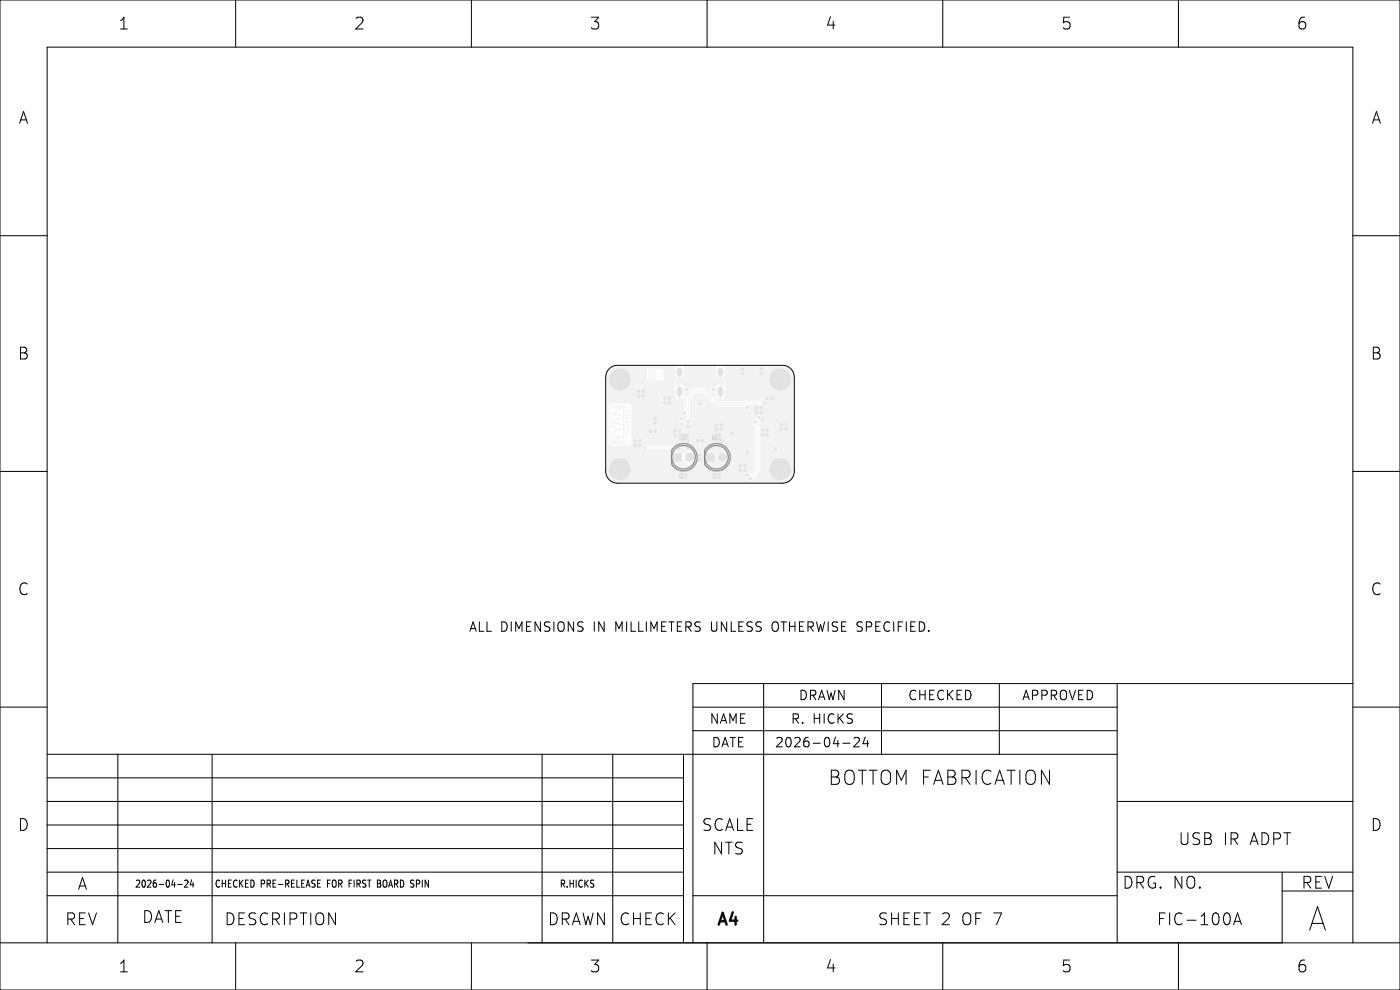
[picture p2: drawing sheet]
<svg xmlns="http://www.w3.org/2000/svg" width="297mm" height="210mm" viewBox="0 0 297 210" stroke-linecap="round" stroke-linejoin="round" font-family="sans-serif">
<path d="M129.4 78l1-.4 .6-.1h35a2.5 2.5 0 0 1 2.5 2.5v20a2.5 2.5 0 0 1-2.5 2.5h-35a2.5 2.5 0 0 1-2.5-2.5v-20a2.5 2.5 0 0 1 .9-2z" fill="none" stroke="#000" stroke-width=".21"/>
<g fill="#f2f2f2">
<path d="M132.5 91.1h1.1v.2l-.9 .6h.9v.1h-1.1v-.2l.9-.5h-.9z" fill-rule="evenodd"/>
<path d="M132.6 86l.2-.1-.2 .4 .2 .2 .3-.5 .3-.1 .2 .3v.4l-.3 .1 .2-.4-.2-.2-.3 .5-.3 .1-.2-.3z" fill-rule="evenodd"/>
<path d="M130 92.5l.6-.2 .5 .4 .9-.5v.4l-.8 .5h-.3l-.1-.3-.3-.2-.3 .1-.2 .4v.4h.9v-.4h.3v.4h.8v.4h-2.2v-1z" fill-rule="evenodd"/>
<path d="M132.5 90.3l1.1-.4v.2l-.3 .1v.4h-.1v-.4l-.6 .2 1 .3v.2l-1.1-.4z" fill-rule="evenodd"/>
<path d="M129.8 86.2h2.2v.4l-1.8 1.2 1.8-.1v.4h-2.2v-.4l1.8-1.1h-1.8z" fill-rule="evenodd"/>
</g>
<path d="M129.5 86h2.8v8.1h-2.8z" fill="none" stroke="#f2f2f2" stroke-width=".21"/>
<g fill="#f2f2f2">
<path d="M132.6 93.5l.4-.2 .4 .1 .2 .5h-.1l-.2-.4h-.4l-.2 .1-.1 .4h.9v-.1h.1v.3h-1.1z" fill-rule="evenodd"/>
<path d="M129.8 90.2l1.3 .8h.9v.4h-.9l-1.3 .8v-.4l1-.6-1-.6z" fill-rule="evenodd"/>
<path d="M132.5 88.6h1.1v.1h-1l1 .4v.1l-.9 .4h.9v.1h-1.1v-.2l.9-.4-.9-.3z" fill-rule="evenodd"/>
<path d="M129.8 89.1l2.2-.8v.4l-.6 .2v.8h-.3v-.7l-1.1 .4 2 .6v.4l-2.2-.8z" fill-rule="evenodd"/>
<path d="M132.5 92.2l.7 .4h.4v.2h-.4l-.7 .4v-.2l.5-.3-.5-.3z" fill-rule="evenodd"/>
<path d="M132.5 88.1h1.1v.2h-1.1z" fill-rule="evenodd"/>
<path d="M132.6 87l.2-.1-.2 .6 .5 .2 .3-.2-.2-.6 .2 .1 .2 .3v.3l-.4 .3-.5-.1-.2-.3z" fill-rule="evenodd"/>
</g>
<path d="M138 79l.3-.1 .2 .3-.6 .7h.6" fill="none" stroke="#f2f2f2" stroke-width=".25"/>
<path d="M137.5 78.5h1.5v2h-1.5z" fill="none" stroke="#f2f2f2" stroke-width=".21"/>
<g fill="#f2f2f2">
<circle cx="131.5" cy="99.5" r="2.25"/>
<circle cx="165.5" cy="99.5" r="2.25"/>
<circle cx="165.5" cy="80.5" r="2.25"/>
</g>
<path d="M144.2 78.5v.8M152.8 78.5v.8M144.2 82.6v1.1M152.8 82.6v1.1" fill="none" stroke="#f2f2f2" stroke-width="1"/>
<g fill="#f2f2f2">
<circle cx="131.5" cy="80.5" r="2.25"/>
<circle cx="153.3" cy="97" r=".9"/>
<circle cx="146.3" cy="97" r=".9"/>
<circle cx="162.8" cy="92.3" r=".3"/>
<circle cx="136.5" cy="84" r=".3"/>
<circle cx="135.8" cy="93.5" r=".3"/>
<circle cx="161.5" cy="87.5" r=".3"/>
<circle cx="142" cy="84.5" r=".3"/>
<circle cx="158" cy="98.8" r=".3"/>
<circle cx="161.8" cy="91.3" r=".3"/>
<circle cx="135.5" cy="84" r=".3"/>
<circle cx="165.8" cy="90" r=".3"/>
<circle cx="143.2" cy="91.4" r=".3"/>
<circle cx="158" cy="99.7" r=".3"/>
<circle cx="152" cy="90.1" r=".3"/>
<circle cx="135.5" cy="83" r=".3"/>
<circle cx="138" cy="91.5" r=".3"/>
<circle cx="139" cy="89.8" r=".3"/>
<circle cx="161.5" cy="78.2" r=".3"/>
<circle cx="152" cy="91.1" r=".3"/>
<circle cx="134.8" cy="93.5" r=".3"/>
<circle cx="135.8" cy="94.5" r=".3"/>
<circle cx="162.8" cy="84.5" r=".3"/>
<circle cx="160.5" cy="87.5" r=".3"/>
<circle cx="141" cy="85.5" r=".3"/>
<circle cx="153" cy="90.1" r=".3"/>
<circle cx="157" cy="98.8" r=".3"/>
<circle cx="139" cy="91.5" r=".3"/>
<circle cx="166.8" cy="90" r=".3"/>
<circle cx="139" cy="88.7" r=".3"/>
<circle cx="148" cy="93.5" r=".3"/>
<circle cx="143.2" cy="92.4" r=".3"/>
<circle cx="161.5" cy="79.3" r=".3"/>
<circle cx="136.5" cy="83" r=".3"/>
<circle cx="164.5" cy="95.3" r=".3"/>
<circle cx="148.5" cy="96.5" r=".3"/>
<circle cx="163.8" cy="84.5" r=".3"/>
<circle cx="157.5" cy="78.2" r=".3"/>
<circle cx="160.5" cy="86.5" r=".3"/>
<circle cx="157.5" cy="79.3" r=".3"/>
<circle cx="161.5" cy="86.5" r=".3"/>
<circle cx="134.8" cy="94.5" r=".3"/>
<circle cx="161.8" cy="92.3" r=".3"/>
<circle cx="142" cy="85.5" r=".3"/>
<circle cx="165.8" cy="91" r=".3"/>
<circle cx="158.5" cy="96" r=".3"/>
<circle cx="153.3" cy="93.5" r=".3"/>
<circle cx="148.5" cy="97.5" r=".3"/>
<circle cx="162.8" cy="91.3" r=".3"/>
<circle cx="149" cy="93.5" r=".3"/>
<circle cx="148.5" cy="85.6" r=".3"/>
<circle cx="146" cy="90.5" r=".3"/>
<circle cx="153" cy="91.1" r=".3"/>
<circle cx="141" cy="84.5" r=".3"/>
<circle cx="161.8" cy="89" r=".3"/>
<circle cx="157" cy="99.7" r=".3"/>
<circle cx="166.8" cy="91" r=".3"/>
<circle cx="155.3" cy="92" r=".3"/>
<circle cx="144.2" cy="91.4" r=".3"/>
<circle cx="144.5" cy="90" r=".3"/>
<circle cx="144.5" cy="88.8" r=".3"/>
<circle cx="146" cy="93.7" r=".3"/>
<circle cx="145.9" cy="95.2" r=".3"/>
<circle cx="161" cy="88.5" r=".3"/>
<circle cx="159.1" cy="101.5" r=".3"/>
<circle cx="160.3" cy="89.5" r=".3"/>
<circle cx="158.5" cy="100.7" r=".3"/>
<circle cx="144" cy="95.2" r=".3"/>
<circle cx="136.8" cy="95" r=".3"/>
<circle cx="145.1" cy="87.6" r=".3"/>
<circle cx="162.3" cy="85.5" r=".3"/>
<circle cx="146" cy="89.5" r=".3"/>
<circle cx="158.5" cy="86.5" r=".3"/>
</g>
<g fill="#f2f2f2">
<path d="M149.8 96.1h1.8v1.8h-1.8z" fill-rule="evenodd"/>
<path d="M142.8 96.1h1.8v1.8h-1.8z" fill-rule="evenodd"/>
</g>
<path d="M136.8 95h7l.2 .2M144.5 88.8v1.2M146 93.7l-.1 1.4M158.5 86.5l-.5-.5h-6l-3-3h-1.2l-1.8 1.7v4.8M160.3 89.5v10.5l-.8 .7h-1M161 90h.1M161 88.5v11.7l-1.2 1.3h-.7M162.3 85.5h-10l-3-3h-1.8l-2 2v2.8l-.4 .3" fill="none" stroke="#f2f2f2" stroke-width=".21"/>
<g fill="#f2f2f2">
<path d="M158.1 86l.6 .3-.4 .4-.3-.5z" fill-rule="evenodd"/>
<path d="M145.9 88.9h.2l.2 .5h-.6z" fill-rule="evenodd"/>
<path d="M129.3 78.5l.9-.6 .8-.1h12.4l-.2 .5h-5.9l-.1 2.2 .1 .3h.2h3.3v-2.5h2.4v.4h.7v.5h-.7a1.01 1.01 0 0 0 .7 1.1v-.8l.2 .1 .3-.1v.8l.7-.5 .1-.6h-.7v-.5h.7l-.2-.8 .1-.1h6.8l.1 .1-.2 .8h.7v.5h-.7a1.01 1.01 0 0 0 .8 1.1v-.8l.2 .1 .3-.1v.8l.6-.5 .1-.6h-.7v-.5h.7l-.2-.8 .1-.1h12.6a2.25 2.25 0 0 1 2 2.2v2.5h-14.5l-.2-.6-.5-.3v.8l-.2-.1-.3 .1v-.8l-.8 .6a.56 .56 0 0 0-.8 0 .56 .56 0 0 0 .1 .9 .56 .56 0 0 0 .8-.2h.6v.5h-.7v.4a1 1 0 0 0 .8 .8v-.8l.2 .2 .3-.2v.8a1.07 1.07 0 0 0 .7-1.2h-.7v-.5h.7v-.4h14.5v2.9h-5.5l-.1-.1a.57 .57 0 0 0-.9-.1h-9.4l-3-3h-1.9l-.5 .3h-.9a.66 .66 0 0 0-1-.3l-.3-.4-.4-.2v.8l-.2-.1-.3 .1v-.8a1.05 1.05 0 0 0-.7 1.3h.7v.5h-.7v.4a1 1 0 0 0 .7 .8v-.8l.2 .2 .3-.2 .1 .8a1.07 1.07 0 0 0 .7-1.2h-.7v-.5h.6a.54 .54 0 0 0 .7 .2 .54 .54 0 0 0 .3-.6h.9l-1.8 1.9v2.7a.56 .56 0 0 0-.5 .8 .56 .56 0 0 0 .9 0l.1 .8h-.7a.52 .52 0 0 0-.8-.3 .52 .52 0 0 0 0 .8v.3a.52 .52 0 0 0-.1 .8 .52 .52 0 0 0 .8 0 .52 .52 0 0 0-.1-.8l.2-.8h.7l-.1 .5a.52 .52 0 0 0 .1 .7 .52 .52 0 0 0 .7-.1 .52 .52 0 0 0 0-.7l-.1-4.2 1.6-1.6h1l3 3h5.9l.2 .3a.55 .55 0 0 0 .9 .2 .55 .55 0 0 0-.3-.9l3.2-.1a.52 .52 0 0 0 .6 .2 .52 .52 0 0 0 .4-.6h5.5v3h-6.8v-.1a.54 .54 0 0 0-.9-.1 .54 .54 0 0 0 .1 .8l-.1 .1a.54 .54 0 0 0-.8 .1 .54 .54 0 0 0 .2 .8v6.9h-5.6a1.1 1.1 0 0 0-1.7-.8h-.9l-.2-.2h-1.9l-.1 1h-1.9l-.3-.7-.7 .7-.3-.3 .7-.8-.8-.2v-1.4a.53 .53 0 0 0 .1-.8 .53 .53 0 0 0-.8 0 .53 .53 0 0 0 .1 .8v.2h-11.8v-8.8h-4.8v8.8h16.6l-.1 .3a.69 .69 0 0 0 0 1l-.1 .1 .7 .8-.4 .3-.7-.7-.3 .1-.1-.4-.6-.1a.56 .56 0 0 0 .4-.7 .56 .56 0 0 0-.7-.4h-6.6a.52 .52 0 0 0-.8-.1 .52 .52 0 0 0 0 .8 .52 .52 0 0 0 .8-.1h6.2l.4 .4v.2l-1.2 .1 .1 2 2 .1 .2-.4 .2 .1 .7-.7 .4 .3-.7 .8a1.39 1.39 0 0 0 1.6 0l-.7-.8 .3-.3 .7 .7 .3-.9h1.9l.1 1.2h2l.1-.2v-1.8h.9a1.1 1.1 0 0 0 .1 1.9 1.1 1.1 0 0 0 1.6-1.1h5.6l-.1 2.9-.5 .6h-.4a.55 .55 0 0 0-1 .2 .55 .55 0 0 0 .6 .7 .54 .54 0 0 0 .3 .7 .54 .54 0 0 0 .7-.2l.3-.1 1.4-1.4v-11.3l.2-.6h6.8l-.1 11.9a2.25 2.25 0 0 1-2.2 1.9h-35.3a2.25 2.25 0 0 1-1.9-2.2v-20l.1-.8z" fill-rule="evenodd"/>
</g>
<g fill="#fff">
<circle cx="162.8" cy="92.3" r=".15"/>
<circle cx="136.5" cy="84" r=".15"/>
<circle cx="135.8" cy="93.5" r=".15"/>
<circle cx="161.5" cy="87.5" r=".15"/>
<circle cx="142" cy="84.5" r=".15"/>
<circle cx="158" cy="98.8" r=".15"/>
<circle cx="161.8" cy="91.2" r=".15"/>
<circle cx="135.5" cy="84" r=".15"/>
<circle cx="165.8" cy="90" r=".15"/>
<circle cx="143.2" cy="91.4" r=".15"/>
<circle cx="158" cy="99.7" r=".15"/>
<circle cx="152" cy="90.1" r=".15"/>
<circle cx="135.5" cy="83" r=".15"/>
<circle cx="138" cy="91.5" r=".15"/>
<circle cx="139" cy="89.8" r=".15"/>
<circle cx="161.5" cy="78.2" r=".15"/>
<circle cx="152" cy="91.1" r=".15"/>
<circle cx="134.8" cy="93.5" r=".15"/>
<circle cx="135.8" cy="94.5" r=".15"/>
<circle cx="162.8" cy="84.5" r=".15"/>
<circle cx="160.5" cy="87.5" r=".15"/>
<circle cx="141" cy="85.5" r=".15"/>
<circle cx="153" cy="90.1" r=".15"/>
<circle cx="157" cy="98.8" r=".15"/>
<circle cx="139" cy="91.5" r=".15"/>
<circle cx="166.8" cy="90" r=".15"/>
<circle cx="139" cy="88.8" r=".15"/>
<circle cx="148" cy="93.5" r=".15"/>
<circle cx="143.2" cy="92.4" r=".15"/>
<circle cx="161.5" cy="79.2" r=".15"/>
<circle cx="136.5" cy="83" r=".15"/>
<circle cx="164.5" cy="95.3" r=".15"/>
<circle cx="148.5" cy="96.5" r=".15"/>
<circle cx="163.8" cy="84.5" r=".15"/>
<circle cx="157.5" cy="78.2" r=".15"/>
<circle cx="160.5" cy="86.5" r=".15"/>
<circle cx="157.5" cy="79.2" r=".15"/>
<circle cx="161.5" cy="86.5" r=".15"/>
<circle cx="134.8" cy="94.5" r=".15"/>
<circle cx="161.8" cy="92.3" r=".15"/>
<circle cx="142" cy="85.5" r=".15"/>
<circle cx="165.8" cy="91" r=".15"/>
<circle cx="158.5" cy="96" r=".15"/>
<circle cx="153.3" cy="93.5" r=".15"/>
<circle cx="148.5" cy="97.5" r=".15"/>
<circle cx="162.8" cy="91.2" r=".15"/>
<circle cx="149" cy="93.5" r=".15"/>
<circle cx="148.5" cy="85.6" r=".15"/>
<circle cx="146" cy="90.5" r=".15"/>
<circle cx="153" cy="91.1" r=".15"/>
<circle cx="141" cy="84.5" r=".15"/>
<circle cx="161.8" cy="89" r=".15"/>
<circle cx="157" cy="99.7" r=".15"/>
<circle cx="166.8" cy="91" r=".15"/>
<circle cx="155.3" cy="92" r=".15"/>
<circle cx="144.2" cy="91.4" r=".15"/>
<circle cx="144.5" cy="90" r=".15"/>
<circle cx="144.5" cy="88.8" r=".15"/>
<circle cx="146" cy="93.7" r=".15"/>
<circle cx="145.9" cy="95.1" r=".15"/>
<circle cx="161" cy="88.5" r=".15"/>
<circle cx="159.1" cy="101.5" r=".15"/>
<circle cx="160.3" cy="89.5" r=".15"/>
<circle cx="158.5" cy="100.7" r=".15"/>
<circle cx="144" cy="95.2" r=".15"/>
<circle cx="136.8" cy="95" r=".15"/>
<circle cx="145.1" cy="87.6" r=".15"/>
<circle cx="162.3" cy="85.5" r=".15"/>
<circle cx="146" cy="89.5" r=".15"/>
<circle cx="158.5" cy="86.5" r=".15"/>
<circle cx="131.5" cy="99.5" r="1.35"/>
<circle cx="165.5" cy="99.5" r="1.35"/>
<circle cx="165.5" cy="80.5" r="1.35"/>
<circle cx="145.6" cy="82.6" r=".33"/>
<circle cx="151.4" cy="82.6" r=".33"/>
</g>
<path d="M144.2 78.5v.8M152.8 78.5v.8M144.2 82.6v1.1M152.8 82.6v1.1" fill="none" stroke="#fff" stroke-width=".6"/>
<g fill="#fff">
<circle cx="131.5" cy="80.5" r="1.35"/>
<circle cx="150.7" cy="97" r=".45"/>
<circle cx="153.3" cy="97" r=".45"/>
<circle cx="143.7" cy="97" r=".45"/>
<circle cx="146.3" cy="97" r=".45"/>
</g>
<g fill="#e2e2e2">
<circle cx="131.5" cy="99.5" r="2.3"/>
<circle cx="165.5" cy="99.5" r="2.3"/>
<circle cx="165.5" cy="80.5" r="2.3"/>
<circle cx="145.6" cy="82.6" r=".37"/>
<circle cx="151.4" cy="82.6" r=".37"/>
</g>
<path d="M144.2 78.5v.8M152.8 78.5v.8M144.2 82.6v1.1M152.8 82.6v1.1" fill="none" stroke="#e2e2e2" stroke-width="1.1"/>
<g fill="#e2e2e2">
<circle cx="131.5" cy="80.5" r="2.3"/>
<circle cx="153.3" cy="97" r=".95"/>
<circle cx="146.3" cy="97" r=".95"/>
<circle cx="162.8" cy="92.2" r=".35"/>
<circle cx="136.5" cy="84" r=".35"/>
<circle cx="135.8" cy="93.5" r=".35"/>
<circle cx="161.5" cy="87.5" r=".35"/>
<circle cx="142" cy="84.5" r=".35"/>
<circle cx="158" cy="98.8" r=".35"/>
<circle cx="161.8" cy="91.2" r=".35"/>
<circle cx="135.5" cy="84" r=".35"/>
<circle cx="165.8" cy="90" r=".35"/>
<circle cx="143.2" cy="91.4" r=".35"/>
<circle cx="158" cy="99.8" r=".35"/>
<circle cx="152" cy="90.1" r=".35"/>
<circle cx="135.5" cy="83" r=".35"/>
<circle cx="138" cy="91.5" r=".35"/>
<circle cx="139" cy="89.8" r=".35"/>
<circle cx="161.5" cy="78.3" r=".35"/>
<circle cx="152" cy="91.1" r=".35"/>
<circle cx="134.8" cy="93.5" r=".35"/>
<circle cx="135.8" cy="94.5" r=".35"/>
<circle cx="162.8" cy="84.5" r=".35"/>
<circle cx="160.5" cy="87.5" r=".35"/>
<circle cx="141" cy="85.5" r=".35"/>
<circle cx="153" cy="90.1" r=".35"/>
<circle cx="157" cy="98.8" r=".35"/>
<circle cx="139" cy="91.5" r=".35"/>
<circle cx="166.8" cy="90" r=".35"/>
<circle cx="139" cy="88.7" r=".35"/>
<circle cx="148" cy="93.5" r=".35"/>
<circle cx="143.2" cy="92.4" r=".35"/>
<circle cx="161.5" cy="79.2" r=".35"/>
<circle cx="136.5" cy="83" r=".35"/>
<circle cx="164.5" cy="95.3" r=".35"/>
<circle cx="148.5" cy="96.5" r=".35"/>
<circle cx="163.8" cy="84.5" r=".35"/>
<circle cx="157.5" cy="78.3" r=".35"/>
<circle cx="160.5" cy="86.5" r=".35"/>
<circle cx="157.5" cy="79.2" r=".35"/>
<circle cx="161.5" cy="86.5" r=".35"/>
<circle cx="134.8" cy="94.5" r=".35"/>
<circle cx="161.8" cy="92.2" r=".35"/>
<circle cx="142" cy="85.5" r=".35"/>
<circle cx="165.8" cy="91" r=".35"/>
<circle cx="158.5" cy="96" r=".35"/>
<circle cx="153.3" cy="93.5" r=".35"/>
<circle cx="148.5" cy="97.5" r=".35"/>
<circle cx="162.8" cy="91.2" r=".35"/>
<circle cx="149" cy="93.5" r=".35"/>
<circle cx="148.5" cy="85.6" r=".35"/>
<circle cx="146" cy="90.5" r=".35"/>
<circle cx="153" cy="91.1" r=".35"/>
<circle cx="141" cy="84.5" r=".35"/>
<circle cx="161.8" cy="89" r=".35"/>
<circle cx="157" cy="99.8" r=".35"/>
<circle cx="166.8" cy="91" r=".35"/>
<circle cx="155.3" cy="92" r=".35"/>
<circle cx="144.2" cy="91.4" r=".35"/>
<circle cx="144.5" cy="90" r=".35"/>
<circle cx="144.5" cy="88.8" r=".35"/>
<circle cx="146" cy="93.7" r=".35"/>
<circle cx="145.9" cy="95.1" r=".35"/>
<circle cx="161" cy="88.5" r=".35"/>
<circle cx="159.1" cy="101.5" r=".35"/>
<circle cx="160.3" cy="89.5" r=".35"/>
<circle cx="158.5" cy="100.7" r=".35"/>
<circle cx="144" cy="95.2" r=".35"/>
<circle cx="136.8" cy="95" r=".35"/>
<circle cx="145.1" cy="87.6" r=".35"/>
<circle cx="162.3" cy="85.5" r=".35"/>
<circle cx="146" cy="89.5" r=".35"/>
<circle cx="158.5" cy="86.5" r=".35"/>
</g>
<g fill="#e2e2e2">
<path d="M149.8 96.1h1.9v1.8h-1.9z" fill-rule="evenodd"/>
<path d="M142.8 96.1h1.9v1.8h-1.9z" fill-rule="evenodd"/>
</g>
<g fill="#dbdbdb">
<path d="M151.1 92h1.8v.2h-.2l-.3 .4-.3-.5-.9 .1 .3 .1v1l.1-1 .3-.1 .4 .5-.3 .6 .4-.5 .4 .5-.3-.6 .4-.5v1.2h-1.8z" fill-rule="evenodd"/>
<path d="M144.3 92.3h.4v.3l-.4 .1z" fill-rule="evenodd"/>
<path d="M144.1 92h1.9v.2h-.2l-.3 .4-.3-.5v.3h-.3l-.2-.3-.5 .1v1h.1v-.4h.2l.3 .5-.2-.5 .3-.4h.3l.2 .3-.3 .6 .4-.5 .4 .5-.3-.6 .4-.5v1.2h-1.9z" fill-rule="evenodd"/>
</g>
<g fill="none" stroke="#dbdbdb" stroke-width=".21">
<path d="M142.8 95a2.99 2.99 0 0 1 4.4 0 2.99 2.99 0 0 1-.4 4.4 2.99 2.99 0 0 1-4.4-.9v-3zM149.8 95a2.99 2.99 0 0 1 4.4 0 2.99 2.99 0 0 1-.4 4.4 2.99 2.99 0 0 1-4.4-.9v-3zM144.2 100.6l.2-.1 .4 .1 .1 .5-.2 .3-.5-.1zM144.4 101.2l.5 .4M145.2 101.5h.6M145.2 100.7l.3-.2v1M151.3 100.5a.51 .51 0 0 1 .5 .5 .51 .51 0 0 1-.5 .5zM152.2 100.5h.4l.2 .2-.6 .8h.6"/>
<circle cx="145" cy="97" r="2.5"/>
<circle cx="152" cy="97" r="2.5"/>
</g>
<g fill="none" stroke="#818181" stroke-width=".21">
<path d="M142.8 95.1a2.9 2.9 0 0 1 4.3-.1 2.9 2.9 0 0 1-.4 4.3 2.9 2.9 0 0 1-4.2-.8v-3zM149.8 95.1a2.9 2.9 0 0 1 4.3-.1 2.9 2.9 0 0 1-.4 4.3 2.9 2.9 0 0 1-4.2-.8v-3z"/>
<circle cx="145" cy="97" r="2.5"/>
<circle cx="152" cy="97" r="2.5"/>
</g>
<g fill="none" stroke="#000" stroke-width=".21">
<path d="M0 0h297v210h-297zM10 10h277v190h-277zM25.6 6.1h1.4M25.6 4.4l.7-.8v2.5M50 0v10M75.6 3.9l.3-.3h.6a.68 .68 0 0 1 .4 1.1l-1.4 1.4h1.5M100 0v10M125.5 3.6h1.5l-.8 1a.68 .68 0 0 1 .8 .5v.6l-.2 .3-1 .1-.3-.2M150 0v10M176.2 3.5l-.6 1.8h1.5M176.8 4.5v1.6M200 0v10"/>
<path d="M226.9 3.6h-1.2l-.1 1.2 .3-.2 .9 .1 .2 .4-.1 .8-.4 .2h-.6l-.3-.2M250 0v10M276.8 3.6a.99 .99 0 0 0-1.2 1.1v1l.2 .3 .7 .1 .4-.2 .1-.8-.2-.4-.7-.1-.5 .5M4.2 26.1l.8-2.5 .8 2.5M4.4 25.4h1.2M291.2 26.1l.8-2.5 .8 2.5M291.4 25.4h1.2M0 50h10M287 50h10M4.3 73.6h.9a.61 .61 0 0 1 .5 .6 .61 .61 0 0 1-.5 .6 .66 .66 0 0 1 .6 .6 .66 .66 0 0 1-.5 .7h-1zM4.3 74.8h.9M291.3 73.6h.9a.61 .61 0 0 1 .5 .6 .61 .61 0 0 1-.5 .6 .66 .66 0 0 1 .6 .6 .66 .66 0 0 1-.5 .7h-1z"/>
<path d="M291.3 74.8h.9M0 100h10M287 100h10M5.8 123.9a1 1 0 0 0-1.3 0 1 1 0 0 0-.3 1.2 .94 .94 0 0 0 .5 .9 .94 .94 0 0 0 1.1-.1M99.7 133.9l.7-2 .6 2M99.9 133.3h.9M101.7 131.9v2h.9M103.3 131.9v2h1M106.5 131.9a1.01 1.01 0 0 1 1.1 1 1.01 1.01 0 0 1-1.1 1zM108.5 131.9v2M109.4 133.9v-2l.7 1.4 .6-1.4v2M111.7 132.9h.7"/>
<path d="M112.6 131.9h-.9v2h.9M114.6 131.9v2l-1.1-2v2M116.6 132l-.7-.1-.4 .4 .2 .5 .9 .4v.5l-.3 .2-.8-.1M117.5 131.9v2M118.6 132a.66 .66 0 0 1 .7 0 .66 .66 0 0 1 .4 .6v.7a.67 .67 0 0 1-.7 .6 .67 .67 0 0 1-.6-.6v-.7zM121.7 131.9v2l-1.2-2v2M123.7 132l-.8-.1-.3 .2v.6l.9 .4 .2 .4-.4 .4-.7-.1M126.1 131.9v2M128.2 131.9v2l-1.2-2v2M130.6 133.9v-2l.7 1.4 .7-1.4v2M132.9 131.9v2M133.9 131.9v2h.9"/>
<path d="M135.5 131.9v2h1M137.1 131.9v2M138.1 133.9v-2l.6 1.4 .7-1.4v2M140.4 132.9h.6M141.3 131.9h-.9v2h.9M141.9 131.9h1.1M142.5 131.9v2M143.7 132.9h.7M144.6 131.9h-.9v2h.9M145.5 133l1-.1 .1-.3v-.5l-.3-.2h-.8v2M146 133l.6 .9M148.5 132l-.7-.1-.3 .2v.6l.9 .4 .1 .4-.3 .4-.8-.1"/>
<path d="M150.9 131.9v1.6l.4 .4 .6-.1 .2-.3v-1.6M154.2 131.9v2l-1.2-2v2M155.1 131.9v2h1M156.7 132.9h.7M157.7 131.9h-1v2h1M159.6 132l-.8-.1-.3 .4 .1 .5 .9 .4v.5l-.3 .2-.7-.1M161.5 132l-.8-.1-.2 .2v.6l.8 .4 .2 .4-.4 .4-.7-.1M163.9 132.2a.67 .67 0 0 1 .7-.3 .67 .67 0 0 1 .5 .7v.7a.67 .67 0 0 1-.6 .6 .67 .67 0 0 1-.7-.6zM165.7 131.9h1.1M166.3 131.9v2M167.5 132.9h1.1M167.5 131.9v2"/>
<path d="M168.6 131.9v2M169.6 132.9h.7M170.6 131.9h-1v2h1M171.4 133l1-.1 .1-.3v-.5l-.3-.2h-.8v2M171.9 133l.6 .9M173.2 131.9l.5 2 .4-1.4 .4 1.4 .4-2M175.7 131.9v2M177.7 132l-.8-.1-.3 .4 .1 .5 .9 .4v.5l-.3 .2-.7-.1M178.5 132.9h.7M179.5 131.9h-1v2h1M182.9 132l-.7-.1-.3 .2v.6l.8 .4 .2 .4-.3 .4-.8-.1M183.8 133l.9-.1a.54 .54 0 0 0 .2-.6 .54 .54 0 0 0-.4-.4h-.7v2"/>
<path d="M185.8 132.9h.7M186.7 131.9h-.9v2h.9M188.7 132.1a.8 .8 0 0 0-1 0 .8 .8 0 0 0-.2 1 .75 .75 0 0 0 .4 .7 .75 .75 0 0 0 .8-.1M189.6 131.9v2M190.5 132.9h.7M191.5 131.9h-1v2M192.3 131.9v2M193.2 132.9h.7M194.2 131.9h-1v2h1M195 131.9a1.01 1.01 0 0 1 1.2 1 1.01 1.01 0 0 1-1.2 1zM197 133.7v.2M292.8 123.9a1 1 0 0 0-1.3 0 1 1 0 0 0-.3 1.2 .94 .94 0 0 0 .5 .9 .94 .94 0 0 0 1.1-.1"/>
<path d="M0 150h10M147 150h90M147 155h90M151.5 156.4a1.01 1.01 0 0 1 1.1 1 1.01 1.01 0 0 1-1.1 1zM152.2 151.4v2l-1.2-2v2M152.8 153.4l.7-2 .7 2M153 152.9h1M153.2 158.4l.6-2 .7 2M153.4 157.9h.9M154.8 153.4v-2l.7 1.5 .7-1.5v2M154.9 156.4h1.1M155.5 156.4v2"/>
<path d="M156.7 157.4h.7M157.1 152.4h.7M157.6 156.4h-.9v2h.9M158.1 151.4h-1v2h1M162 145v55M164.8 156.6l.3-.2h.4l.3 .2 .1 .4-.1 .3-1.1 1.1h1.2M166.9 156.6l.5-.2a1.25 1.25 0 0 1 0 2l-.4-.1-.2-.3-.1-.8zM168.3 152.5h.7l.4-.4a.54 .54 0 0 0-.4-.7h-.7v2M168.6 156.6l.3-.2h.5l.2 .2 .1 .4-.1 .3-1.1 1.1h1.2M168.7 152.5l.7 .9M169.9 146.4a1.01 1.01 0 0 1 1.2 1 1.01 1.01 0 0 1-1.2 1zM170.3 153.2v.2"/>
<path d="M171.5 156.4a.79 .79 0 0 0-1 .9v.7l.2 .3 .6 .1 .2-.2 .1-.6-.1-.3-.6-.1-.4 .4M171.9 147.5l1-.1a.54 .54 0 0 0 .2-.6 .54 .54 0 0 0-.4-.4h-.8v2M172.4 147.5l.7 .9M172.5 157.7h1.5M172.7 152.4h1.2M172.7 151.4v2M173.6 148.4l.7-2 .7 2M173.8 147.9h1M173.9 151.4v2M174.8 151.4v2M175.1 156.6l.4-.2a1.25 1.25 0 0 1 0 2l-.3-.1-.2-.3-.1-.8zM175.5 146.4l.4 2 .4-1.4 .4 1.4 .5-2"/>
<path d="M176.9 151.6a.8 .8 0 0 0-1 0 .8 .8 0 0 0-.2 1 .75 .75 0 0 0 .4 .7 .75 .75 0 0 0 .8-.1M177.3 156.3l-.5 1.5h1.2M177.7 157.1v1.3M177.8 151.4v2M178.1 152.3l.8 1.1M178.8 157.7h1.5M178.9 151.4l-1.1 1.2M179.1 146.4v2l-1.2-2v2M180.8 151.5l-.7-.1-.4 .4 .2 .5 .8 .4v.5l-.2 .2-.8-.1M181.2 156.6l.3-.2h.4l.3 .2 .1 .4-.1 .3-1.1 1.1h1.2M183.5 156.3l-.4 1.5h1.2M184 157.1v1.3"/>
<path d="M187 145v15M194.3 146.6a.8 .8 0 0 0-1 0 .8 .8 0 0 0-.3 1 .75 .75 0 0 0 .4 .7 .75 .75 0 0 0 .9-.1M195.1 146.4v2M195.1 147.4h1.2M196.3 146.4v2M197.2 147.4h.7M198.2 146.4h-1v2h1M200.2 146.6a.8 .8 0 0 0-1 0 .8 .8 0 0 0-.3 1 .75 .75 0 0 0 .4 .7 .75 .75 0 0 0 .9-.1M201 146.4v2M201.3 147.3l.9 1.1M202.2 146.4l-1.2 1.2M203 147.4h.7"/>
<path d="M204 146.4h-1v2h1M204.8 146.4a1.01 1.01 0 0 1 1.2 1 1.01 1.01 0 0 1-1.2 1zM212 145v15M217 148.4l.7-2 .7 2M217.2 147.9h1M219 147.5h.8a.54 .54 0 0 0 .4-.6 .54 .54 0 0 0-.4-.5h-.8v2M221 147.5l1-.1a.54 .54 0 0 0 .2-.6 .54 .54 0 0 0-.4-.4h-.8v2M223 147.5h.8a.54 .54 0 0 0 .4-.6 .54 .54 0 0 0-.4-.5h-.8v2M223.5 147.5l.7 .9M225 146.7a.67 .67 0 0 1 .8-.3 .67 .67 0 0 1 .5 .7v.7a.67 .67 0 0 1-.7 .7 .67 .67 0 0 1-.7-.7zM226.8 146.4l.7 2 .7-2M228.8 147.4h.7"/>
<path d="M229.8 146.4h-1v2h1M230.6 146.4a1.01 1.01 0 0 1 1.2 1 1.01 1.01 0 0 1-1.2 1zM237 145v55M287 150h10M287 145h-140v55M4.3 173.6a1.32 1.32 0 0 1 1.5 .9 1.32 1.32 0 0 1-.5 1.5l-1 .1zM10 160h227M10 175h135M10 170h135M10 165h135M25 160v40M45 160v40"/>
<path d="M115 160v40M130 160v40M145 160v40M150.8 173.8l-1-.1a.61 .61 0 0 0-.5 .6 .61 .61 0 0 0 .5 .5 .91 .91 0 0 1 1 .6 .64 .64 0 0 1-.5 .8l-1-.2M153.1 178.7v2.5l-1.5-2.5v2.5M153.3 173.9a1 1 0 0 0-1.3 0 1 1 0 0 0-.3 1.2 .94 .94 0 0 0 .5 .9 .94 .94 0 0 0 1.1-.1M153.9 178.7h1.4M154 176.2l.8-2.5 .8 2.5M154.2 175.4h1.2M154.6 178.7v2.5M156.5 173.7v2.5h1.2M157.5 178.8l-1-.1a.61 .61 0 0 0-.5 .6 .61 .61 0 0 0 .5 .5 .92 .92 0 0 1 1 .6 .64 .64 0 0 1-.5 .8l-.9-.2"/>
<path d="M158.5 174.8h.8M159.7 173.7h-1.2v2.5h1.2M176.4 163.4h1a.73 .73 0 0 1 .5 .7 .73 .73 0 0 1-.5 .7 .8 .8 0 0 1 .7 .7 .8 .8 0 0 1-.6 .9h-1.1zM176.4 164.8h1M179.4 163.8a1.01 1.01 0 0 1 1.1-.4 1.01 1.01 0 0 1 .7 1v1a1 1 0 0 1-1 1 1 1 0 0 1-1-1zM182.1 163.4h1.7M182.9 163.4v3M184.4 163.4h1.7M185.2 163.4v3M187.1 163.8a1.01 1.01 0 0 1 1.1-.4 1.01 1.01 0 0 1 .7 1v1a1 1 0 0 1-1 1 1 1 0 0 1-1-1zM190.2 166.4v-3l1 2.1 1-2.1v3M195.9 164.8h1"/>
<path d="M197.4 163.4h-1.5v3M198.1 166.4l1-3 1 3M198.4 165.5h1.4M201.1 163.4h1a.73 .73 0 0 1 .6 .7 .73 .73 0 0 1-.6 .7 .8 .8 0 0 1 .7 .7 .8 .8 0 0 1-.6 .9h-1.1zM201.1 164.8h1M204.1 165h1.1a.81 .81 0 0 0 .6-.8 .81 .81 0 0 0-.6-.8h-1.1v3M204.8 165l1 1.4M207.1 163.4v3M210.2 163.7a1.12 1.12 0 0 0-1.3-.2 1.12 1.12 0 0 0-.5 1.2 1.27 1.27 0 0 0 .3 1.3 1.27 1.27 0 0 0 1.4 .2l.1-.1M211.1 166.4l1-3 1 3M211.4 165.5h1.4M213.6 163.4h1.8"/>
<path d="M214.5 163.4v3M216.4 163.4v3M218.1 163.5a1 1 0 0 1 1 0 1 1 0 0 1 .5 .9v1a1 1 0 0 1-1 1 1 1 0 0 1-1-1v-1l.2-.6zM222.6 163.4v3l-1.7-3v3M237 170h50M250.6 176.7v2l.4 .5 .8-.2 .2-.3v-2M254.5 176.8l-1-.1a.61 .61 0 0 0-.4 .6 .61 .61 0 0 0 .4 .5 .91 .91 0 0 1 1 .6 .64 .64 0 0 1-.5 .8l-.9-.2M255.6 176.7h.8a.61 .61 0 0 1 .5 .6 .61 .61 0 0 1-.5 .5 .67 .67 0 0 1 .6 .7 .67 .67 0 0 1-.5 .7h-.9zM255.6 177.8h.8M260 176.7v2.5M261.2 178h.9a.68 .68 0 0 0 .5-.7 .68 .68 0 0 0-.5-.6h-.9v2.5M261.8 178l.8 1.2"/>
<path d="M265.2 179.2l.8-2.5 .9 2.5M265.5 178.4h1.1M267.7 176.7a1.32 1.32 0 0 1 1.4 .8 1.32 1.32 0 0 1-.4 1.5l-1 .2zM270.2 178h1a.68 .68 0 0 0 .5-.7 .68 .68 0 0 0-.5-.6h-1v2.5M272.4 176.7h1.4M273.1 176.7v2.5M291.3 173.6a1.32 1.32 0 0 1 1.5 .9 1.32 1.32 0 0 1-.5 1.5l-1 .1zM10 190h135M10 185h135M10 180h135M14.4 195h.9a.68 .68 0 0 0 .5-.7 .68 .68 0 0 0-.5-.6h-.9v2.5M15 195l.8 1.2"/>
<path d="M16.7 188.7l.8-2.5 .8 2.5M16.9 194.8h.8M16.9 187.9h1.2M18.1 193.7h-1.2v2.5h1.2M18.8 193.7l.8 2.5 .9-2.5M28.9 186.8l.5-.1 .2 .4-.7 1.1h.7M30.3 186.8l.1-.1a.86 .86 0 0 1 0 1.5 1.13 1.13 0 0 1-.1-1.4zM30.7 193.2a1.32 1.32 0 0 1 1.4 .8 1.32 1.32 0 0 1-.4 1.6l-1 .1zM31.3 186.8l.5-.1 .2 .4-.8 1.1h.8M32.9 195.7l.8-2.5 .8 2.5M33.1 186.7l-.4 .1-.2 .5 .1 .7 .1 .2 .4-.1 .1-.2-.1-.6h-.4l-.2 .3M33.1 195h1.2"/>
<path d="M33.7 187.6h1M35 193.2h1.4M35.4 186.8l.1-.1a.86 .86 0 0 1 0 1.5 1.13 1.13 0 0 1-.1-1.4zM35.7 193.2v2.5M36.7 186.6l-.3 1.1h.8M37 187.2v1M37.3 194.4h.8M37.7 187.6h.9M38.5 193.2h-1.2v2.5h1.2M39.2 186.8l.4-.1 .3 .4-.8 1.1h.8M40.7 186.6l-.3 1.1h.7M41 187.2v1"/>
<path d="M46.6 186.8a.73 .73 0 0 0-.8 .5 .73 .73 0 0 0 .5 .9l.3-.2M47.1 186.7v1.5M47.1 187.4h.8M47.9 186.7v1.5M48.2 193.7a1.32 1.32 0 0 1 1.4 .8 1.32 1.32 0 0 1-.5 1.5l-.9 .2zM48.5 187.4h.4M49.1 186.7h-.6v1.5h.6M50.3 186.8h-.1a.73 .73 0 0 0-.7 .5 .73 .73 0 0 0 .4 .9l.4-.2M50.7 194.8h.8M50.8 186.7v1.5M51 187.3l.6 .9M51.6 186.7l-.8 .9"/>
<path d="M51.9 193.7h-1.2v2.5h1.2M52.1 187.4h.4M52.7 186.7h-.6v1.5h.6M53.2 186.7a.8 .8 0 0 1 .8 .5 .8 .8 0 0 1-.3 .9l-.5 .1zM54.3 193.8l-1-.1a.61 .61 0 0 0-.5 .6 .61 .61 0 0 0 .5 .5 .92 .92 0 0 1 1 .6 .64 .64 0 0 1-.5 .8l-1-.2M55.4 187.5l.6-.1 .1-.2-.1-.4-.6-.1v1.5M56.7 187.5l.6-.1 .1-.2-.1-.4-.6-.1v1.5M56.8 193.9a1 1 0 0 0-1.3 0 1 1 0 0 0-.3 1.2 .94 .94 0 0 0 .5 .9 .94 .94 0 0 0 1.1-.1M57 187.5l.4 .7M57.8 195h1a.68 .68 0 0 0 .5-.7 .68 .68 0 0 0-.5-.6h-1v2.5M57.9 187.4h.4M58.4 195l.9 1.2"/>
<path d="M58.5 186.7h-.6v1.5h.6M59.1 187.6h.9M60.3 193.7v2.5M60.6 187.5l.6-.1 .1-.2-.1-.4-.6-.1v1.5M60.9 187.5l.4 .7M61.5 195h1a.68 .68 0 0 0 .5-.7 .68 .68 0 0 0-.5-.6h-1v2.5M61.8 187.4h.5M62.4 186.7h-.6v1.5h.6M63 186.7v1.5h.6M63.7 193.7h1.4M64 187.4h.4M64.4 193.7v2.5"/>
<path d="M64.6 186.7h-.6v1.5h.6M64.9 188.2l.5-1.5 .4 1.5M65.1 187.8h.6M65.9 193.7v2.5M66.8 186.8h-.5a.49 .49 0 0 0-.1 .5 .49 .49 0 0 0 .5 .3l.1 .2-.1 .3h-.6M67.1 194a.84 .84 0 0 1 1-.3 .84 .84 0 0 1 .6 .8v.8a.83 .83 0 0 1-.9 .9 .83 .83 0 0 1-.8-.9zM67.4 187.4h.4M68 186.7h-.6v1.5h.6M69.5 187.4h.4M70.1 186.7h-.6v1.5M70.7 186.8l.3-.1 .3 .2v.8l-.3 .5-.5-.2v-.8zM71.2 193.7v2.5l-1.5-2.5v2.5"/>
<path d="M71.8 187.5l.6-.1 .2-.2-.2-.4-.6-.1v1.5M72.1 187.5l.5 .7M74.1 187.4h.4M74.6 186.7h-.5v1.5M75.1 186.7v1.5M75.7 187.5l.6-.1 .1-.2-.1-.4-.6-.1v1.5M76 187.5l.4 .7M77.6 186.8h-.6a.49 .49 0 0 0 0 .5 .49 .49 0 0 0 .5 .3l.1 .2-.1 .3h-.6M78 186.7h.7M78.3 186.7v1.5M80.1 186.7h.4l.2 .3-.2 .4 .2 .2 .1 .3-.3 .3h-.4zM80.1 187.4h.4"/>
<path d="M81.4 186.8l.4-.1 .2 .2 .1 .8-.3 .5-.5-.2v-.8zM82.4 188.2l.5-1.5 .4 1.5M82.6 187.8h.6M83.7 187.5l.6-.1 .1-.2-.1-.4-.6-.1v1.5M84 187.5l.4 .7M84.9 186.7a.8 .8 0 0 1 .8 .5 .8 .8 0 0 1-.3 .9l-.5 .1zM87.8 186.8h-.6a.49 .49 0 0 0 0 .5 .49 .49 0 0 0 .5 .3l.1 .2-.1 .3h-.6M88.3 187.5l.6-.1 .2-.2-.2-.4-.6-.1v1.5M89.6 186.7v1.5M90.9 186.7v1.5l-.7-1.5v1.5M116.8 193.7a1.32 1.32 0 0 1 1.4 .8 1.32 1.32 0 0 1-.5 1.5l-.9 .2zM119.1 187.5l.6-.1 .1-.2-.1-.4-.6-.1v1.5"/>
<path d="M119.3 195h.9a.68 .68 0 0 0 .5-.7 .68 .68 0 0 0-.5-.6h-.9v2.5M119.4 187.5l.4 .7M119.9 195l.8 1.2M120.3 188v.2M120.9 187.4h.7M120.9 186.7v1.5M121.4 196.2l.9-2.5 .8 2.5M121.6 186.7v1.5M121.7 195.4h1.2M122.2 186.7v1.5M123.5 186.8a.73 .73 0 0 0-.8 .5 .73 .73 0 0 0 .5 .9l.3-.2M123.7 193.7l.6 2.5 .5-1.8 .4 1.8 .6-2.5"/>
<path d="M124.1 186.7v1.5M124.3 187.3l.5 .9M124.8 186.7l-.7 .9M126 186.8h-.6a.49 .49 0 0 0 0 .5 .49 .49 0 0 0 .5 .3l.1 .2-.1 .3h-.6M128.2 193.7v2.5l-1.4-2.5v2.5M133.3 193.9a1 1 0 0 0-1.2 0 1 1 0 0 0-.3 1.2 .94 .94 0 0 0 .5 .9 .94 .94 0 0 0 1-.1M134.4 194.8h1.4M134.4 193.7v2.5M135.8 193.7v2.5M137 194.8h.9M138.2 193.7h-1.2v2.5h1.2M140.7 193.9a1 1 0 0 0-1.2 0 1 1 0 0 0-.3 1.2 .94 .94 0 0 0 .5 .9 .94 .94 0 0 0 1-.1"/>
<path d="M141.8 193.7v2.5M142.1 194.7l1.1 1.5M143.2 193.7l-1.4 1.4M147 190h90M188.1 193.8l-1-.1a.61 .61 0 0 0-.5 .6 .61 .61 0 0 0 .5 .5 .92 .92 0 0 1 1 .6 .64 .64 0 0 1-.5 .8l-1-.2M189.1 194.8h1.5M189.1 193.7v2.5M190.6 193.7v2.5M191.8 194.8h.8M193 193.7h-1.2v2.5h1.2M194 194.8h.9M195.2 193.7h-1.2v2.5h1.2"/>
<path d="M195.9 193.7h1.5M196.6 193.7v2.5M200 193.9l.3-.2h.6a.68 .68 0 0 1 .4 1l-1.4 1.5h1.5M204.4 194a.84 .84 0 0 1 .9-.3 .84 .84 0 0 1 .6 .8v.8a.83 .83 0 0 1-.8 .9 .83 .83 0 0 1-.8-.9zM207 194.8h.8M208.2 193.7h-1.2v2.5M210.8 193.7h1.7l-1.1 2.5M237 185h50M238.7 185.9a1.32 1.32 0 0 1 1.4 .8 1.32 1.32 0 0 1-.5 1.6l-.9 .1zM241.2 187.2h.9a.68 .68 0 0 0 .5-.6 .68 .68 0 0 0-.5-.7h-.9v2.5M241.8 187.2l.8 1.2M245 186a1.03 1.03 0 0 0-1.2 .2 1.03 1.03 0 0 0-.2 1.1 .94 .94 0 0 0 .5 1 .94 .94 0 0 0 1-.1v-.9h-.5"/>
<path d="M246 194.8h.8M246.2 188.2l.1 .1-.1 .1M246.2 188.2l-.1 .1 .1 .1M246.2 188.2v.2M247.2 193.7h-1.2v2.5M248.1 193.7v2.5M250.7 185.9v2.5l-1.4-2.5v2.5M250.8 193.9a1 1 0 0 0-1.3 0 1 1 0 0 0-.3 1.2 .94 .94 0 0 0 .5 .9 .94 .94 0 0 0 1.1-.1M251.8 195.2h1.9M251.9 186.3a.84 .84 0 0 1 1-.4 .84 .84 0 0 1 .6 .8v.9a.83 .83 0 0 1-.9 .8 .83 .83 0 0 1-.8-.8zM254.5 188.2l.1 .1-.1 .1M254.5 188.2l-.1 .1 .1 .1"/>
<path d="M254.5 188.2v.2M254.8 196.2h1.4M254.8 194.4l.7-.7v2.5M257.4 193.9a.6 .6 0 0 1 .6-.2 .6 .6 0 0 1 .5 .4 1.29 1.29 0 0 1-.7 2.1 1.52 1.52 0 0 1-.4-2.3zM259.8 193.9a.6 .6 0 0 1 .6-.2 .6 .6 0 0 1 .5 .4 1.29 1.29 0 0 1-.7 2.1 1.52 1.52 0 0 1-.4-2.3zM261.7 196.2l.8-2.5 .9 2.5M261.9 195.4h1.2M272 185v15h-160M272 189h15M276.6 187.2h1a.68 .68 0 0 0 .5-.6 .68 .68 0 0 0-.5-.7h-1v2.5M277.2 187.2l.9 1.2M277.8 197.3l1.7-5 1.7 5"/>
<path d="M278.3 195.9h2.4M279.1 187.1h.9M280.3 185.9h-1.2v2.5h1.2M281 185.9l.9 2.5 .8-2.5M0 200h10M25.6 204.4l.7-.7v2.5M25.6 206.2h1.4M50 200v10M75.6 203.9l.3-.2h.6a.68 .68 0 0 1 .4 1l-1.4 1.5h1.5M100 200v10M125.5 203.7h1.5l-.8 .9a.68 .68 0 0 1 .8 .5v.6l-.2 .3-1 .2-.3-.3M150 200v10"/>
<path d="M176.2 203.5l-.6 1.8h1.5M176.8 204.5v1.7M200 200v10M226.9 203.7h-1.2l-.1 1.1 .3-.2 .9 .1 .2 .4-.1 .8-.4 .3h-.6l-.3-.3M250 200v10M276.8 203.7a.99 .99 0 0 0-1.2 1v1l.2 .3 .7 .2 .4-.3 .1-.8-.2-.4-.7-.1-.5 .5M287 200h10"/>
</g>
<path d="M152.5 196.1l.8-2.5 .8 2.5M152.7 195.4h1.2M155.5 193.5l-.6 1.8h1.5M156.1 194.5v1.6" fill="none" stroke="#000" stroke-width=".5"/>
<text font-size="6.7" fill="#fff" x="277.5" y="197.5">A</text>
<text font-size="4" fill="#fff" x="177.8" y="166.5">BOTTOM FABRICATION</text>
<g font-size="3.3" fill="#fff">
<text x="25" y="6.2">1</text>
<text x="75" y="6.2">2</text>
<text x="125" y="6.2">3</text>
<text x="175" y="6.2">4</text>
<text x="225" y="6.2">5</text>
<text x="275" y="6.2">6</text>
<text x="4" y="26.3">A</text>
<text x="291" y="26.3">A</text>
<text x="4" y="76.2">B</text>
<text x="291" y="76.2">B</text>
<text x="4" y="126.3">C</text>
<text x="291" y="126.3">C</text>
<text x="4" y="176.2">D</text>
<text x="149.5" y="176.3">SCALE</text>
<text x="251" y="179.3">USB IR ADPT</text>
<text x="291" y="176.2">D</text>
<text x="151.5" y="181.3">NTS</text>
<text x="16.5" y="188.8">A</text>
<text x="238" y="188.5">DRG. NO.</text>
<text x="276.5" y="188.5">REV</text>
<text x="15.5" y="196.3">REV</text>
<text x="30.5" y="195.8">DATE</text>
<text x="47.5" y="196.3">DESCRIPTION</text>
<text x="117.5" y="196.3">DRAWN</text>
<text x="132.5" y="196.3">CHECK</text>
<text x="152.5" y="196.3">A4</text>
<text x="187.5" y="196.3">SHEET 2 OF 7</text>
<text x="246.5" y="196.3">FIC-100A</text>
<text x="25" y="206.3">1</text>
<text x="75" y="206.3">2</text>
<text x="125" y="206.3">3</text>
<text x="175" y="206.3">4</text>
<text x="225" y="206.3">5</text>
<text x="275" y="206.3">6</text>
</g>
<g font-size="2.7" fill="#fff">
<text x="102.7" y="134">ALL DIMENSIONS IN MILLIMETERS UNLESS OTHERWISE SPECIFIED.</text>
<text x="170.5" y="148.5">DRAWN</text>
<text x="193.9" y="148.5">CHECKED</text>
<text x="218.1" y="148.5">APPROVED</text>
<text x="151.3" y="153.5">NAME</text>
<text x="168.1" y="153.5">R. HICKS</text>
<text x="151.3" y="158.5">DATE</text>
<text x="166.5" y="158.5">2026-04-24</text>
</g>
<g font-size="1.7" fill="#fff">
<text x="30" y="188.3">2026-04-24</text>
<text x="45.5" y="188.3">CHECKED PRE-RELEASE FOR FIRST BOARD SPIN</text>
<text x="119" y="188.3">R.HICKS</text>
</g>
</svg>
